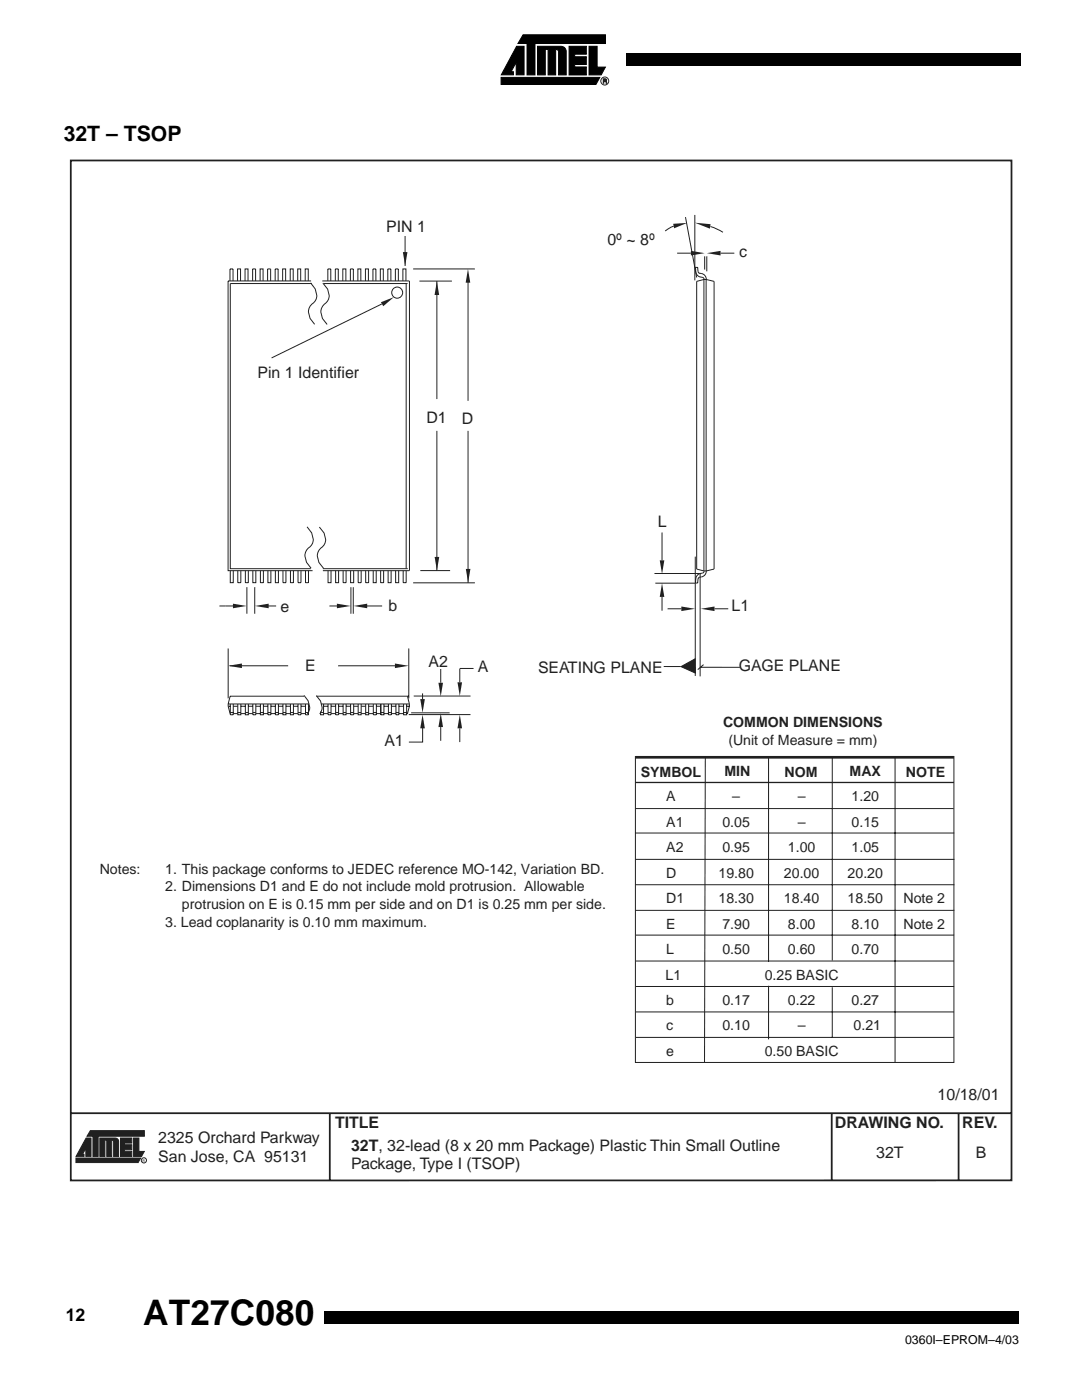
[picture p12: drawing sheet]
<svg xmlns="http://www.w3.org/2000/svg" width="216mm" height="279mm" viewBox="0 0 216 279" stroke-linecap="round" stroke-linejoin="round" font-family="sans-serif">
<path d="M124.9 10.7h1.3v2.5h-1.3zM126.2 10.7h77.4v2.5h-77.4z" fill="#000"/>
<g fill="#fff">
<path d="M98.5 6.1h24.3v11.8h-24.3z"/>
<path d="M99.5 6.8h22.2v10.3h-22.2z"/>
</g>
<path d="M99.9 15.4h19.7l-.8 1.5h-18.9zM103 9.2h1.5v5.7h-1.6v-2.5l-1 1.9h.5v.6h-2.4zM104.3 6.9h16.4v1.8h-14v6.2h-1.6v-6.2h-1.8zM107.2 9.2h4.6a1.05 1.05 0 0 1 1.1 1.2v4.5h-1.5v-4.5a.52 .52 0 0 0-.6-.5v5h-1.5v-5h-.6v5h-1.5zM113.5 9.2h3.4v1.6h-2.3v.5h2.3v1.6h-2.3v.5h2.3v1.6h-3.4zM117.5 9.2h1.6v4.2h1.6l-.8 1.5h-2.4z" fill="#000" stroke="#000" stroke-width=".2"/>
<g fill="#231f20">
<path d="M120.6 15.7l.3 .1-.1 .4 .2 .4-.4-.4 .2-.2z"/>
<path d="M120.3 15.7h.3l-.2 .1v.3h.2l-.2 .1v.4h-.1z"/>
</g>
<g fill="none" stroke="#231f20" stroke-width=".2">
<path d="M120.3 15.7l.6 .1-.1 .4 .2 .4h-.1l-.2-.4h-.3v.4h-.1zM120.4 15.8l.4 .1v.2h-.4z"/>
<circle cx="120.6" cy="16.2" r=".8"/>
</g>
<path d="M64.6 261.7h148.3v2.5h-148.3z" fill="#000"/>
<g fill="#fff">
<path d="M203.2 257.2h12.4v12.7h-12.4z"/>
<path d="M13.8 31.8h188.3v204.2h-188.3z"/>
</g>
<g fill="#231f20" stroke="#231f20" stroke-width=".2">
<path d="M17.2 227.1h.9v3.7h-1v-1.6l-.6 1.2h.3v.4h-1.6z"/>
<path d="M26.6 227.1h1.1v2.7h1.1l-.6 1h-1.6z"/>
<path d="M15.1 231.1h12.9l-.5 .9h-12.4z"/>
<path d="M18 225.6h10.8v1.2h-9.2v4h-1.1v-4h-1.2z"/>
<path d="M19.9 227.1h3a.68 .68 0 0 1 .8 .8v2.9h-1v-3l-.1-.2-.3-.1v3.3h-1v-3.3h-.4v3.3h-1z"/>
<path d="M24 227.1h2.3v1h-1.5v.4h1.5v.9h-1.5v.4h1.5v1h-2.3z"/>
</g>
<g fill="none" stroke="#231f20" stroke-width=".2">
<path d="M45.9 56.6v56.9h16.1M81.6 56.1v57.8M64.4 113.5h16.9M82.5 138.9h11.3M91.7 133.4v2.8M45.9 142.4h.1M81.5 142.6h12.3M91.7 145.4v2.7"/>
<circle cx="28.7" cy="231.6" r=".52"/>
</g>
<path d="M14.1 32h187.6v203.6h-187.6zM14.1 222.2h187.5M65.8 222.2v13.3M165.8 222.1v13.3M191.1 222.2v13.2" fill="none" stroke="#231f20" stroke-width=".35"/>
<g fill="#231f20">
<path d="M91.2 136.2h.9l-.4 2.7z"/>
<path d="M91.7 142.6l.4 2.8h-.9z"/>
</g>
<path d="M45.5 140.5v.5" fill="none" stroke="#231f20" stroke-width=".2"/>
<g fill="#231f20">
<path d="M45.5 132.9l2.7-.5v.9z"/>
<path d="M78.7 132.4l2.8 .5-2.8 .4z"/>
</g>
<g fill="none" stroke="#231f20" stroke-width=".2">
<path d="M45.9 56.6h16.2M62 56.1h-16.5v57.8h16.8M64.3 56.1h17.3M64.6 56.6h16.7M82.4 53.7h12.3M83.6 56.1h6.5M64.4 113.9h17.2M70.4 117.2v5.3M82.4 116.3h12.3M83.8 113.9h5.9M45.5 129.4v10M60.6 138.9h-14.7l-.4 1.6h16.1"/>
<path d="M63.1 138.9h18.5M67.4 132.9h12.9M81.5 129.4v10M84.3 138.4v1.2M91.7 133.4h2.7M45.5 141l.4 1.4M64 140.5h17.6M82 142.3h7.7M84.3 143.7v4.4h-2.8"/>
</g>
<path d="M46.5 120.5l2.7 .4-2.7 .5z" fill="#231f20"/>
<path d="M45 120.9h2.1M52.9 120.9h2.2" fill="none" stroke="#231f20" stroke-width=".2"/>
<g fill="#231f20">
<path d="M50.8 120.9l2.8-.4v.9z"/>
<path d="M70.5 120.9l2.7-.4v.9z"/>
</g>
<path d="M65.7 120.9h2.2M72.5 120.9h3.7" fill="none" stroke="#231f20" stroke-width=".2"/>
<path d="M67.2 120.5l2.7 .4-2.7 .5z" fill="#231f20"/>
<path d="M87.1 56.1v23.5M93.3 55.8v24.2M87.1 86v27.9M93.3 86v30.3M49.2 117.2v5.3M50.8 117.2v5.3M70 117.2v5.3" fill="none" stroke="#231f20" stroke-width=".2"/>
<g fill="#231f20">
<path d="M87.1 56.1l.5 2.8h-.9z"/>
<path d="M86.7 111.1h.9l-.5 2.8z"/>
<path d="M92.9 113.5h.9l-.5 2.8z"/>
<path d="M93.3 53.7l.5 2.7h-.9z"/>
</g>
<g fill="none" stroke="#231f20" stroke-width=".2">
<path d="M45.9 56.1v-2.4h.6v2.4M47.4 56.1v-2.4h.6v2.4M48.9 56.1v-2.4h.6v2.4M50.4 56.1v-2.4h.6v2.4M51.9 56.1v-2.4h.6v2.4M53.4 56.1v-2.4h.6v2.4M54.9 56.1v-2.4h.6v2.4M56.4 56.1v-2.4h.6v2.4M57.9 56.1v-2.4h.6v2.4M65.4 56.1v-2.4h.6v2.4M66.9 56.1v-2.4h.6v2.4M68.4 56.1v-2.4h.6v2.4"/>
<path d="M69.9 56.1v-2.4h.6v2.4M71.4 56.1v-2.4h.6v2.4M72.9 56.1v-2.4h.6v2.4M74.4 56.1v-2.4h.6v2.4M45.9 113.9v2.4h.6v-2.4M47.4 113.9v2.4h.6v-2.4M48.9 113.9v2.4h.6v-2.4M50.4 113.9v2.4h.6v-2.4M51.9 113.9v2.4h.6v-2.4M53.4 113.9v2.4h.6v-2.4M54.9 113.9v2.4h.6v-2.4M56.4 113.9v2.4h.6v-2.4"/>
<path d="M57.9 113.9v2.4h.6v-2.4M65.4 113.9v2.4h.6v-2.4M66.9 113.9v2.4h.6v-2.4M68.4 113.9v2.4h.6v-2.4M69.9 113.9v2.4h.6v-2.4M71.4 113.9v2.4h.6v-2.4M72.9 113.9v2.4h.6v-2.4M74.4 113.9v2.4h.6v-2.4M43.8 120.9h1.2M45.5 141h.4M45.9 140.5v2.1h.6v-2.1M45.9 142.2h.6"/>
<path d="M46.5 141h.9M46.5 142.4h.9M47.4 140.5v2.1h.6v-2.1M47.4 142.2h.6M48 141h.9M48 142.4h.9M48.9 140.5v2.1h.6v-2.1M48.9 142.2h.6M49.5 141h.9M49.5 142.4h.9M50.4 140.5v2.1h.6v-2.1M50.4 142.2h.6"/>
<path d="M57.9 140.5v2.1h.6v-2.1M57.9 142.2h.6M58.5 141h.9M58.5 142.4h.9M59.4 140.5v2.1h.6v-2.1M59.4 142.2h.6M60 141h.9M60 142.4h.9M60.9 140.5v2.1h.6v-2.1M60.9 142.2h.6M61.5 141h.2M61.5 142.4h.1"/>
<path d="M63.9 142.2h.6M64.5 140.5v2.1h-.6v-.6M64.5 141h.9M64.5 142.4h.9M65.4 140.5v2.1h.6v-2.1M65.4 142.2h.6M66 141h.9M66 142.4h.9M66.9 140.5v2.1h.6v-2.1M66.9 142.2h.6M67.5 141h.9M67.5 142.4h.9"/>
<path d="M68.4 140.5v2.1h.6v-2.1M68.4 142.2h.6M69 141h.9M69 142.4h.9M69.9 140.5v2.1h.6v-2.1M69.9 142.2h.6M70.5 141h.9M70.5 142.4h.9M71.4 140.5v2.1h.6v-2.1M71.4 142.2h.6M72 141h.9M72 142.4h.9"/>
<path d="M72.9 140.5v2.1h.6v-2.1M72.9 142.2h.6M73.5 141h.9M73.5 142.4h.9"/>
</g>
<path d="M75.9 60.3l2.6-1-2.1 1.8z" fill="#231f20"/>
<g fill="none" stroke="#231f20" stroke-width=".2">
<path d="M59.4 56.1v-2.4h.6v2.4M60.9 56.1v-2.4h.6v2.4M75.8 56.1v-2.4h.6v2.4M77.3 56.1v-2.4h.6v2.4M78.8 56.1v-2.4h.6v2.4M80.3 56.1v-2.4h.6v2.4M81 56.6v56.9M76.1 60.7l-21.9 10.7M59.4 113.9v2.4h.6v-2.4M60.9 113.9v2.4h.6v-2.4M75.9 113.9v2.4h.6v-2.4M77.4 113.9v2.4h.6v-2.4"/>
<path d="M78.9 113.9v2.4h.6v-2.4M80.4 113.9v2.4h.6v-2.4M45.8 132.9h11.7M81.2 138.9l.4 2.1M51 142.4h.9M51 141h.9M51.9 140.5v2.1h.6v-2.1M51.9 142.2h.6M52.5 142.4h.9M52.5 141h.9M53.4 142.2h.6M53.4 140.5v2.1h.6v-2.1"/>
<path d="M54 142.4h.9M54 141h.9M54.9 142.2h.6M54.9 140.5v2.1h.6v-2.1M55.5 142.4h.9M55.5 141h.9M56.4 140.5v2.1h.6v-2.1M56.4 142.2h.6M57 142.4h.9M57 141h.9M74.4 142.2h.6M74.4 140.5v2.1h.6v-2.1"/>
<path d="M75 142.4h.9M75 141h.9M75.9 140.5v2.1h.7v-2.1M75.9 142.2h.7M76.6 142.4h.9M76.6 141h.9M77.5 142.2h.5M77.5 140.5v2.1h.5v-2.1M78 142.4h.9M78 141h.9M78.9 142.2h.6M78.9 140.5v2.1h.6v-2.1"/>
<path d="M79.5 142.4h.9M79.5 141h.9M80.5 140.5v2.1h.6v-2.1M80.5 142.2h.6M81.1 141h.5M81.6 141l-.4 1.4h-.1"/>
<circle cx="79.2" cy="58.4" r="1.1"/>
</g>
<g fill="#231f20">
<path d="M84.3 142.6l.4 2.8h-.9z"/>
<path d="M83.8 139.5h.9l-.4 2.8z"/>
</g>
<path d="M61.9 56.5a2.74 2.74 0 0 1 1 3.6l-.9 .7-.4 .7a2.84 2.84 0 0 0 1.1 3.2M64.4 56.5a2.69 2.69 0 0 1 .9 3.6l-1 1.1-.3 .7a2.93 2.93 0 0 0 1.2 2.9M61.2 105.1a2.74 2.74 0 0 1 .9 3.6l-.8 .8-.4 .7a2.84 2.84 0 0 0 1.1 3.2M63.7 105.2a2.68 2.68 0 0 1 .9 3.6l-1 1.1-.3 .7a2.93 2.93 0 0 0 1.2 2.8M60.6 138.8a2.6 2.6 0 0 1 .7 3.7M63.1 138.8a2.55 2.55 0 0 1 .7 3.7M87.9 133.5v2.8M87.9 145.1v2.7" fill="none" stroke="#231f20" stroke-width=".2"/>
<g fill="#231f20">
<path d="M87.4 136.3h.9l-.4 2.7z"/>
<path d="M87.9 142.4l.4 2.7h-.9z"/>
</g>
<path d="M80.8 47.1v6" fill="none" stroke="#231f20" stroke-width=".2"/>
<path d="M80.3 50.3h.9l-.4 2.8z" fill="#231f20"/>
<path d="M134.3 45.1l-1.7 1M136.7 43.3l2.2 12.1M138.9 56.2v57.4M141.7 45.2l2.5 1.2M142.4 56.2v57.4M139.5 115.2l-.3 .3M139.6 114.5a1.19 1.19 0 0 0-.9 1v.9h.4l.1-.9M140.4 114l-.3 .4M140.8 114a1.16 1.16 0 0 1-.9 1.1" fill="none" stroke="#231f20" stroke-width=".2"/>
<g fill="#231f20">
<path d="M134.2 44.7l2.8-.2-2.6 1.1z"/>
<path d="M138.5 44.4l3.2 .3-.2 .9z"/>
</g>
<path d="M135 50.5h2.8M138.5 42.9v13M140.5 51.1v2.7M140.9 51.1v3.1M143.7 50.5h2.7" fill="none" stroke="#231f20" stroke-width=".2"/>
<g fill="#231f20">
<path d="M140.9 50.5l2.8-.4v.9z"/>
<path d="M137.8 50.1l2.7 .4-2.7 .5z"/>
</g>
<path d="M130.5 114.5h9M130.7 116.4h7.9M132 106.3v5.5M132 119.1v2.8" fill="none" stroke="#231f20" stroke-width=".2"/>
<g fill="#231f20">
<path d="M131.5 111.8h1l-.5 2.8z"/>
<path d="M132 116.4l.5 2.7h-1z"/>
</g>
<path d="M140.4 55.8v58.1M140.4 55.8l2 .4M140.4 55.8l-1.5 .4M140.4 55.7l-.3-.4a1.24 1.24 0 0 1-1.4-1v-.9h.4l.1 .8 .3 .3a1.24 1.24 0 0 1 1.3 1.2v58.3M138.6 111.1v23.8M138.9 113.6l1.5 .3M139.6 114.4v20.6M139.9 115.1l-.4 .1M140.1 114.4l-.5 .1M142.4 113.6l-2 .3M133.1 121.5h2.8M142.5 121.5h2.7" fill="none" stroke="#231f20" stroke-width=".2"/>
<g fill="#231f20">
<path d="M139.7 121.5l2.8-.5v1z"/>
<path d="M135.9 121l2.7 .5-2.7 .5z"/>
</g>
<path d="M135.8 133l2.8-1.5v2.8z" fill="#231f20" stroke="#231f20" stroke-width=".2"/>
<g fill="none" stroke="#231f20" stroke-width=".2">
<path d="M132.3 133h3.4M139.6 133.2h7.9M140.3 132.6l-1.2 1M126.7 150.9v61.1h63.5v-61.1M140.6 151.2l-.1 60.8M153.2 151.1v40.8M165.9 151.1v40.5M178.5 151.1v60.9M126.7 166.2h63.6M126.7 171.5h63.6M126.7 176.6h63.6M126.7 161.4h63.4"/>
<path d="M126.7 181.7h63.6M126.8 186.6h63.4M126.8 191.8h63.4M126.8 196.9h63.4M153.2 196.7v10.7M165.9 197v10M126.8 202h63.4M126.8 207h63.4"/>
</g>
<path d="M126.7 151.1h63.5" fill="none" stroke="#231f20" stroke-width=".53"/>
<path d="M126.7 156.2h63.5" fill="none" stroke="#231f20" stroke-width=".26"/>
<text font-size="7" x="28.6" y="264.5">AT27C080</text>
<text font-size="4.2" x="12.7" y="28.2">32T – TSOP</text>
<text font-size="3.5" x="13.1" y="263.7">12</text>
<g font-size="3.2" fill="#231f20">
<text x="77" y="46.4">PIN 1</text>
<text x="121.1" y="48.9">0º ~ 8º</text>
<text x="147.4" y="51.3">c</text>
<text x="51.3" y="75.5">Pin 1 Identifier</text>
<text x="85" y="84.5">D1</text>
<text x="92.1" y="84.7">D</text>
<text x="131.2" y="105.2">L</text>
<text x="55.9" y="122.1">e</text>
<text x="77.4" y="121.9">b</text>
<text x="145.9" y="122">L1</text>
<text x="60.9" y="134">E</text>
<text x="85.5" y="133.1">A2</text>
<text x="95.3" y="134.1">A</text>
<text x="107.3" y="134.3">SEATING PLANE</text>
<text x="147.3" y="133.9">GAGE PLANE</text>
<text x="76.6" y="149">A1</text>
<text x="187" y="219.4">10/18/01</text>
<text x="66.8" y="225.1">TITLE</text>
<text x="166.5" y="225.1">DRAWING NO.</text>
<text x="191.9" y="225.2">REV.</text>
<text x="31.5" y="228.1">2325 Orchard Parkway</text>
<text x="31.5" y="232">San Jose, CA 95131</text>
<text x="70" y="229.8">32T, 32-lead (8 x 20 mm Package) Plastic Thin Small Outline</text>
<text x="70" y="233.3">Package, Type I (TSOP)</text>
<text x="174.7" y="231">32T</text>
<text x="194.6" y="231.2">B</text>
</g>
<g font-size="2.8" fill="#231f20">
<text x="144.2" y="145.2">COMMON DIMENSIONS</text>
<text x="145.2" y="148.7">(Unit of Measure = mm)</text>
<text x="127.7" y="155.1">SYMBOL</text>
<text x="144.4" y="154.9">MIN</text>
<text x="156.4" y="155">NOM</text>
<text x="169.4" y="154.9">MAX</text>
<text x="180.6" y="155">NOTE</text>
<text x="132.9" y="159.9">A</text>
<text x="146" y="159.9">–</text>
<text x="159.1" y="159.9">–</text>
<text x="169.8" y="159.9">1.20</text>
<text x="132.9" y="165">A1</text>
<text x="144.1" y="165">0.05</text>
<text x="159.1" y="165">–</text>
<text x="169.8" y="165">0.15</text>
<text x="132.9" y="170.1">A2</text>
<text x="144.1" y="170.1">0.95</text>
<text x="157.1" y="170.1">1.00</text>
<text x="169.8" y="170.1">1.05</text>
<text x="19.9" y="174.3">Notes:</text>
<text x="32.9" y="177.9">2. Dimensions D1 and E do not include mold protrusion. Allowable</text>
<text x="32.9" y="174.3">1. This package conforms to JEDEC reference MO-142, Variation BD.</text>
<text x="132.9" y="175.2">D</text>
<text x="143.3" y="175.2">19.80</text>
<text x="156.3" y="175.2">20.00</text>
<text x="169" y="175.2">20.20</text>
<text x="32.9" y="184.9">3. Lead coplanarity is 0.10 mm maximum.</text>
<text x="36.3" y="181.4">protrusion on E is 0.15 mm per side and on D1 is 0.25 mm per side.</text>
<text x="132.9" y="180.2">D1</text>
<text x="132.9" y="185.3">E</text>
<text x="143.3" y="180.2">18.30</text>
<text x="144.1" y="185.3">7.90</text>
<text x="156.3" y="180.2">18.40</text>
<text x="157.1" y="185.3">8.00</text>
<text x="169" y="180.2">18.50</text>
<text x="169.8" y="185.3">8.10</text>
<text x="180.2" y="180.2">Note 2</text>
<text x="180.2" y="185.3">Note 2</text>
<text x="132.9" y="190.4">L</text>
<text x="144.1" y="190.4">0.50</text>
<text x="157.1" y="190.4">0.60</text>
<text x="169.8" y="190.4">0.70</text>
<text x="132.7" y="195.5">L1</text>
<text x="152.5" y="195.5">0.25 BASIC</text>
<text x="132.9" y="200.6">b</text>
<text x="144.1" y="200.6">0.17</text>
<text x="157.1" y="200.6">0.22</text>
<text x="169.8" y="200.6">0.27</text>
<text x="132.9" y="205.6">c</text>
<text x="144.1" y="205.6">0.10</text>
<text x="159.1" y="205.6">–</text>
<text x="170.2" y="205.6">0.21</text>
<text x="132.9" y="210.7">e</text>
<text x="152.5" y="210.7">0.50 BASIC</text>
</g>
<text font-size="2.5" x="180.5" y="268.1">0360I–EPROM–4/03</text>
<text font-size=".7" fill="#231f20" x="28.4" y="231.8">R</text>
</svg>
